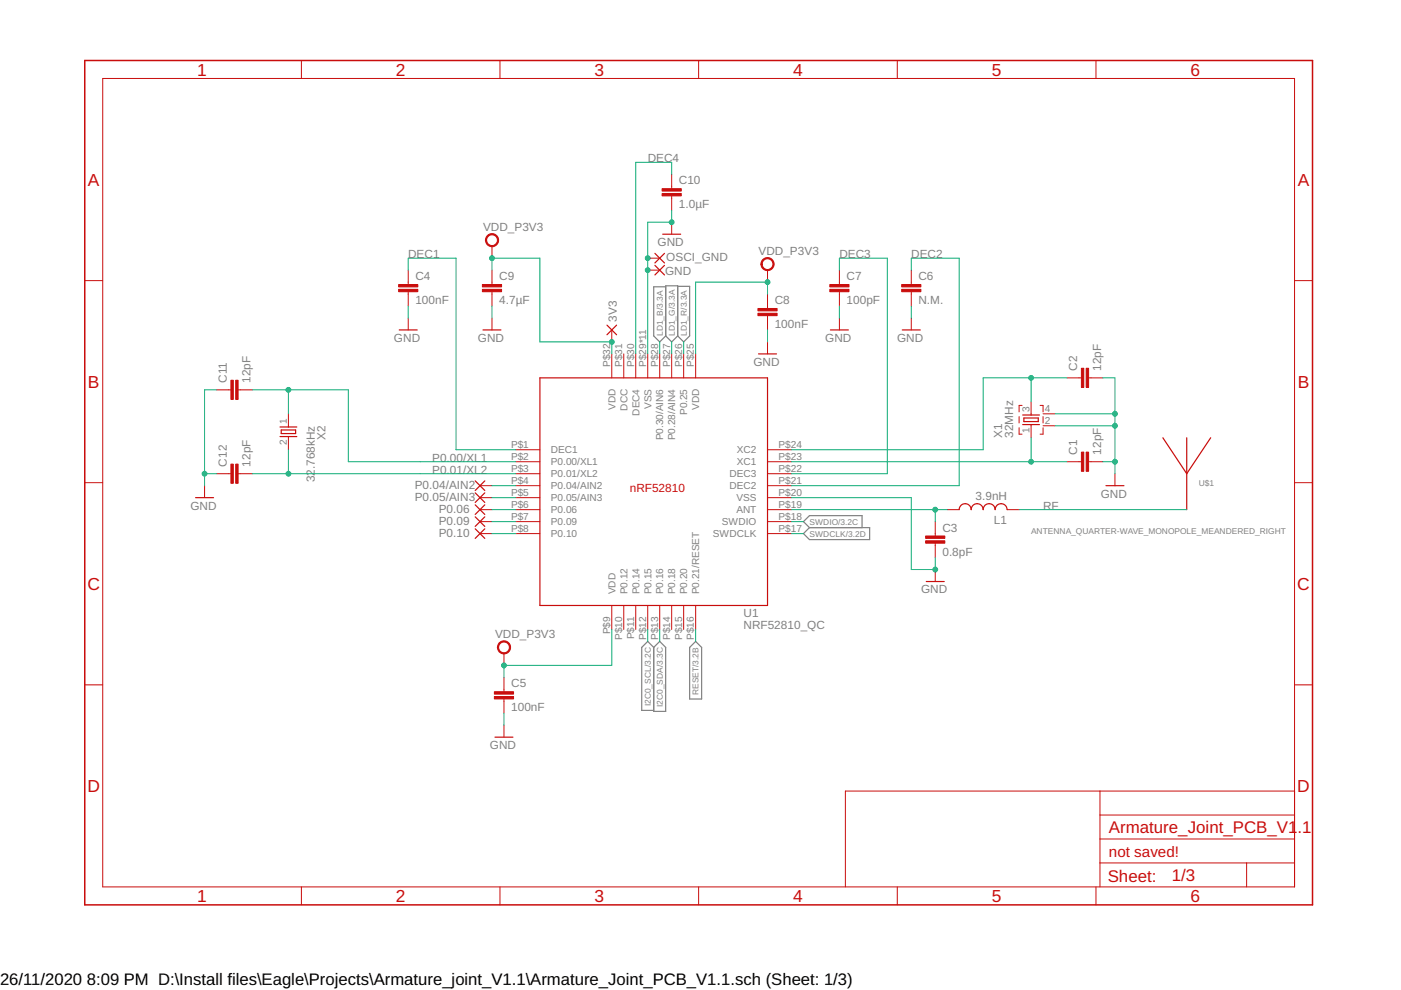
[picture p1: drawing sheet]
<svg xmlns="http://www.w3.org/2000/svg" width="297mm" height="210mm" viewBox="0 0 297 210" stroke-linecap="round" stroke-linejoin="round" font-family="sans-serif">
<path d="M141.1 60.8h-2.5v10.4l1.3 1.3 1.2-1.3M141.1 71.2v-10.6h2.6v10.6M141.1 71.2l1.3 1.3 1.3-1.3M143.7 60.7h2.5v10.5l-1.3 1.3-1.2-1.3M170.3 113.1l1.3-1.2h12.8v2.5h-12.8zM171.6 111.9l-1.3-1.3 1.3-1.3h11.2v2.6M138.6 137.3l-1.3-1.3-1.2 1.3v13.3h2.5M139.9 136l1.2 1.3v13.5h-2.5v-13.5zM146.2 137.3l1.3-1.3 1.3 1.3v10.9h-2.6z" fill="none" stroke="#808080" stroke-width=".25"/>
<g fill="none" stroke="#c90d0c" stroke-width=".21">
<path d="M21.8 16.6h252.7v171.4h-252.7zM63.9 12.8v3.8M106 12.8v3.8M148.1 12.8v3.8M190.2 12.8v3.8M232.4 12.8v3.8M142.4 37v3M18 59.5h3.8M86.6 57.3v3M104.3 52.2v2.5M104.3 57.3v3M137.3 57.3h2.6"/>
<path d="M137.3 54.7h2.6M142.4 41.5v3.1M142.4 47.1v2.6M162.7 57.3v2.5M178 57.3v3M193.2 57.3v3M274.5 59.5h3.8M86.6 61.8v3.1M86.6 67.4v2.6M104.3 61.8v3.1M104.3 67.4v2.6M129.7 70v2.5"/>
<path d="M129.7 75v5.1M132.2 75v5.1M134.8 75v5.1M137.3 75v5.1M139.9 75v5.1M142.4 75v5.1M144.9 75v5.1M147.5 75v5.1M162.7 62.4v3M162.7 66.9v3.1M162.7 72.5v2.5M178 61.8v3.1"/>
<path d="M178 67.4v2.6M193.2 61.8v3.1M193.2 67.4v2.6M45.9 82.7h3.1M50.5 82.7h3M61.2 87.7v2.8M61.2 92.6v2.8M109.4 97.9h5.1M109.4 95.4h5.1M162.7 97.9h5.1M162.7 95.4h5.1M216.1 90.7v1.4h.6"/>
<path d="M216.1 88.3v1.4M216.7 86h-.6v1.3M218.6 85.2v2.8M218.6 90v2.8M220.5 86h.6v1.3M221.1 90.7v1.4h-.6M221.1 88.3v1.4M221.1 87.7h2.6M221.1 90.3h2.6M226.2 80.1h3.1M226.2 97.9h3.1M230.8 80.1h3"/>
<path d="M230.8 97.9h3M18 102.3h3.8M43.4 103v2.5M45.9 100.4h3.1M50.5 100.4h3M101.8 108.1h2.5M101.8 103h2.5M101.8 105.5h2.5M101.8 110.6h2.5M101.8 113.1h2.5M109.4 108.1h5.1M109.4 100.4h5.1"/>
<path d="M109.4 103h5.1M109.4 105.5h5.1M109.4 110.6h5.1M109.4 113.1h5.1M162.7 108.1h5.1M162.7 100.4h5.1M162.7 103h5.1M162.7 105.5h5.1M162.7 110.6h5.1M162.7 113.1h5.1M198.3 110.6v3M198.3 115.2v3"/>
<path d="M200.8 108.1h2.6M213.5 108.1h2.6M236.4 100.4v2.6M274.5 102.3h3.8M106.8 138.5v2.6M129.7 128.4v5.1M132.2 128.4v5.1M134.8 128.4v5.1M137.3 128.4v5.1M139.9 128.4v5.1M142.4 128.4v5.1M144.9 128.4v5.1"/>
<path d="M147.5 128.4v5.1M198.3 120.8v2.5M18 145.2h3.8M106.8 143.6v3.1M106.8 148.2v3M106.8 153.8v2.5M274.5 145.2h3.8M233.2 167.7v20.3M233.2 177.9h41.3M233.2 172.8h41.3M274.5 167.7h-95.3v20.3M63.9 188v3.9"/>
<path d="M106 188v3.9M148.1 188v3.9M190.2 188v3.9M232.4 188v3.9M233.2 183h41.3M264.3 183v5"/>
</g>
<path d="M18 12.8h260.3v179.1h-260.3z" fill="none" stroke="#c90d0c" stroke-width=".32"/>
<g fill="#c90d0c" stroke="#c90d0c" stroke-width=".21">
<path d="M105.8 136.3a1.4 1.4 0 0 1 2.3 .2 1.4 1.4 0 0 1-.9 2.1 1.4 1.4 0 0 1-1.7-1.3h.2a1.15 1.15 0 0 1 1.6-1.1 1.15 1.15 0 0 1 .3 1.9 1.15 1.15 0 0 1-1.9-.6v-.2h-.2z" fill-rule="evenodd"/>
<path d="M103.3 50a1.4 1.4 0 0 1 2.2 .2 1.4 1.4 0 0 1-.8 2.1 1.4 1.4 0 0 1-1.8-1.4h.3a1.15 1.15 0 0 1 1.6-1.1 1.15 1.15 0 0 1 .3 2 1.15 1.15 0 0 1-1.9-.6v-.3h-.3z" fill-rule="evenodd"/>
<path d="M161.7 55a1.4 1.4 0 0 1 2.2 .3 1.4 1.4 0 0 1-.8 2 1.4 1.4 0 0 1-1.8-1.3h.3a1.15 1.15 0 0 1 1.6-1.1 1.15 1.15 0 0 1 .3 1.9 1.15 1.15 0 0 1-1.9-.5v-.3h-.3z" fill-rule="evenodd"/>
</g>
<g fill="none" stroke="#c90d0c" stroke-width=".25">
<path d="M138.9 56.3l2 2M138.9 53.7l2 2.1M140.5 49.7h3.8M140.9 56.3l-2 2M140.9 53.7l-2 2.1M84.6 70h3.9M102.4 70h3.8M128.7 68.9l2 2.1M130.7 68.9l-2 2.1M160.8 75h3.8M176.1 70h3.8M191.3 70h3.8"/>
<path d="M59.4 92.6h3.5M59.4 90.5h3.5M59.6 91.2h3.1v.7h-3.1zM114.5 80.1h48.2v48.3h-48.2zM216.8 88h3.6M216.8 90h3.6M217.1 88.6h3v.8h-3zM246.5 92.8l5.1 7.6 5.1-7.6M251.6 92.8v15.3M41.5 105.5h3.8M100.8 102l2 2M100.8 104.5l2 2"/>
<path d="M100.8 107l2 2.1M100.8 109.6l2 2M100.8 112.1l2 2.1M102.8 102l-2 2M102.8 104.5l-2 2M102.8 107l-2 2.1M102.8 109.6l-2 2M102.8 112.1l-2 2.1M203.4 108.1a1.27 1.27 0 0 1 1.2-1.3 1.27 1.27 0 0 1 1.3 1.3 1.27 1.27 0 0 1 1.3-1.3 1.27 1.27 0 0 1 1.2 1.3 1.27 1.27 0 0 1 1.3-1.3 1.27 1.27 0 0 1 1.3 1.3 1.27 1.27 0 0 1 1.3-1.3 1.27 1.27 0 0 1 1.2 1.3M234.5 103h3.8M196.4 123.3h3.8M104.9 156.3h3.9"/>
</g>
<g fill="#c90d0c" stroke="#c90d0c" stroke-width=".21">
<path d="M230.3 78.1h.5v4h-.5z"/>
<path d="M229.3 78.1h.5v4h-.5z"/>
<path d="M230.3 95.9h.5v4h-.5z"/>
<path d="M229.3 95.9h.5v4h-.5z"/>
<path d="M196.3 114.7h4v.5h-4z"/>
<path d="M196.3 113.6h4v.6h-4z"/>
<path d="M84.5 61.3h4.1v.5h-4.1z"/>
<path d="M84.5 60.3h4.1v.5h-4.1z"/>
<path d="M104.8 147.7h4.1v.5h-4.1z"/>
<path d="M104.8 146.7h4.1v.5h-4.1z"/>
<path d="M160.7 66.4h4.1v.5h-4.1z"/>
<path d="M160.7 65.4h4.1v.5h-4.1z"/>
<path d="M191.2 61.3h4v.5h-4z"/>
<path d="M191.2 60.3h4v.5h-4z"/>
<path d="M175.9 61.3h4.1v.5h-4.1z"/>
<path d="M175.9 60.3h4.1v.5h-4.1z"/>
<path d="M102.3 61.3h4v.5h-4z"/>
<path d="M102.3 60.3h4v.5h-4z"/>
<path d="M140.4 41h4v.5h-4z"/>
<path d="M140.4 40h4v.5h-4z"/>
<path d="M50 80.6h.5v4.1h-.5z"/>
<path d="M49 80.6h.5v4.1h-.5z"/>
<path d="M50 98.4h.5v4.1h-.5z"/>
<path d="M49 98.4h.5v4.1h-.5z"/>
</g>
<g fill="none" stroke="#0dab76" stroke-width=".21">
<path d="M142.4 37v-2.6h-7.6v40.6M86.6 57.3v-2.6h10.1v40.7h12.7M104.3 57.3v-2.6h10.2v17.8h15.2v2.5M142.4 44.6v2.5h-5.1v27.9M178 57.3v-2.6h10.1v45.7h-20.3M193.2 57.3v-2.6h10.2v48.3h-35.6M86.6 64.9v2.5M104.3 64.9v2.5M139.9 72.5v2.5M142.4 72.5v2.5M144.9 72.5v2.5M162.7 62.4v-2.6h-15.2v15.2"/>
<path d="M162.7 70v2.5M178 64.9v2.5M193.2 64.9v2.5M45.9 82.7h-2.5v20.3M53.5 82.7h20.4v15.2h35.5M61.2 82.7v5M61.2 95.4v5M167.8 97.9h58.4M218.6 80.1v5.1M218.6 92.8v5.1M223.7 87.7h12.7M223.7 90.3h12.7"/>
<path d="M226.2 80.1h-17.8v15.3h-40.6M233.8 80.1h2.6v20.3M233.8 97.9h2.6M43.4 100.4h2.5M53.5 100.4h55.9M104.3 105.5h5.1M104.3 103h5.1M104.3 108.1h5.1M104.3 113.1h5.1M104.3 110.6h5.1M167.8 105.5h25.4v15.3h5.1v-2.6M167.8 108.1h33"/>
<path d="M167.8 113.1h2.5M167.8 110.6h2.5M198.3 108.1v2.5M216.1 108.1h35.5M129.7 133.5v7.6h-22.9v2.5M137.3 133.5v2.5M139.9 133.5v2.5M147.5 133.5v2.5M106.8 151.2v2.6"/>
</g>
<g fill="#0dab76" stroke="#0dab76" stroke-width=".21">
<circle cx="142.4" cy="47.1" r=".51"/>
<circle cx="137.3" cy="57.3" r=".51"/>
<circle cx="137.3" cy="54.7" r=".51"/>
<circle cx="236.4" cy="97.9" r=".51"/>
<circle cx="236.4" cy="87.7" r=".51"/>
<circle cx="236.4" cy="90.3" r=".51"/>
<circle cx="198.3" cy="120.8" r=".51"/>
<circle cx="43.4" cy="100.4" r=".51"/>
<circle cx="106.8" cy="141.1" r=".51"/>
<circle cx="104.3" cy="54.7" r=".51"/>
<circle cx="129.7" cy="72.5" r=".51"/>
<circle cx="162.7" cy="59.8" r=".51"/>
<circle cx="198.3" cy="108.1" r=".51"/>
<circle cx="218.6" cy="80.1" r=".51"/>
<circle cx="218.6" cy="97.9" r=".51"/>
<circle cx="61.2" cy="82.7" r=".51"/>
<circle cx="61.2" cy="100.4" r=".51"/>
</g>
<g font-size="3.7" fill="#c90d0c">
<text x="41.8" y="16">1</text>
<text x="83.9" y="16">2</text>
<text x="126.1" y="16">3</text>
<text x="168.2" y="16">4</text>
<text x="210.3" y="16">5</text>
<text x="252.4" y="16">6</text>
<text x="18.6" y="39.4">A</text>
<text x="275.2" y="39.4">A</text>
<text x="18.6" y="82.2">B</text>
<text x="275.2" y="82.2">B</text>
<text x="18.5" y="125.1">C</text>
<text x="275" y="125.1">C</text>
<text x="18.5" y="167.9">D</text>
<text x="275" y="167.9">D</text>
<text x="41.8" y="191.2">1</text>
<text x="83.9" y="191.2">2</text>
<text x="126.1" y="191.2">3</text>
<text x="168.2" y="191.2">4</text>
<text x="210.3" y="191.2">5</text>
<text x="252.4" y="191.2">6</text>
</g>
<g font-size="3.6" fill="#c90d0c">
<text x="235.1" y="176.6">Armature_Joint_PCB_V1</text>
<text x="275.1" y="176.6">.1</text>
<text x="234.9" y="186.9">Sheet:</text>
<text x="248.4" y="186.8">1/3</text>
</g>
<g font-size="3.5">
<text x="0" y="208.9">26/11/2020</text>
<text x="18.4" y="208.9">8:09 PM D:\Install files\Eagle\Projects\Armature_joint_V1.1\Armature_Joint_PCB_V1.1.sch (Sheet: 1/3)</text>
</g>
<text font-size="3.2" fill="#c90d0c" x="235.1" y="181.7">not saved!</text>
<g font-size="2.5" fill="#808080">
<text x="137.3" y="34.4">DEC4</text>
<text x="143.9" y="39.1">C10</text>
<text x="143.9" y="44.2">1.0µF</text>
<text x="102.4" y="49">VDD_P3V3</text>
<text x="139.4" y="52.2">GND</text>
<text x="86.5" y="54.7">DEC1</text>
<text x="88.1" y="59.4">C4</text>
<text x="105.8" y="59.4">C9</text>
<text x="141" y="58.2">GND</text>
<text x="141.3" y="55.4">OSCI_GND</text>
<text x="160.8" y="54.1">VDD_P3V3</text>
<text x="178" y="54.7">DEC3</text>
<text x="179.5" y="59.4">C7</text>
<text x="193.2" y="54.7">DEC2</text>
<text x="194.7" y="59.4">C6</text>
<text x="88.1" y="64.5">100nF</text>
<text x="105.8" y="64.5">4.7µF</text>
<text x="164.3" y="64.5">C8</text>
<text x="179.5" y="64.5">100pF</text>
<text x="194.7" y="64.5">N.M.</text>
<text x="130.8" y="68.2" transform="rotate(-90 130.8 68.2)">3V3</text>
<text x="164.3" y="69.6">100nF</text>
<text x="83.5" y="72.5">GND</text>
<text x="101.3" y="72.5">GND</text>
<text x="159.7" y="77.6">GND</text>
<text x="175" y="72.5">GND</text>
<text x="190.2" y="72.5">GND</text>
<text x="48.1" y="81.1" transform="rotate(-90 48.1 81.1)">C11</text>
<text x="53.1" y="81.1" transform="rotate(-90 53.1 81.1)">12pF</text>
<text x="228.4" y="78.6" transform="rotate(-90 228.4 78.6)">C2</text>
<text x="233.5" y="78.6" transform="rotate(-90 233.5 78.6)">12pF</text>
<text x="69" y="93.3" transform="rotate(-90 69 93.3)">X2</text>
<text x="212.5" y="92.8" transform="rotate(-90 212.5 92.8)">X1</text>
<text x="214.8" y="92.8" transform="rotate(-90 214.8 92.8)">32MHz</text>
<text x="48.1" y="98.9" transform="rotate(-90 48.1 98.9)">C12</text>
<text x="53.1" y="98.9" transform="rotate(-90 53.1 98.9)">12pF</text>
<text x="91.6" y="97.9">P0.00/XL1</text>
<text x="91.6" y="100.4">P0.01/XL2</text>
<text x="228.4" y="96.4" transform="rotate(-90 228.4 96.4)">C1</text>
<text x="233.5" y="96.4" transform="rotate(-90 233.5 96.4)">12pF</text>
<text x="66.7" y="102.3" transform="rotate(-90 66.7 102.3)">32.768kHz</text>
<text x="87.9" y="103.7">P0.04/AIN2</text>
<text x="87.9" y="106.2">P0.05/AIN3</text>
<text x="206.8" y="106">3.9nH</text>
<text x="233.4" y="105.5">GND</text>
<text x="40.4" y="108.1">GND</text>
<text x="93" y="108.7">P0.06</text>
<text x="93" y="111.3">P0.09</text>
<text x="93" y="113.8">P0.10</text>
<text x="199.8" y="112.8">C3</text>
<text x="210.7" y="111.1">L1</text>
<text x="221.1" y="108.1">RF</text>
<text x="199.8" y="117.8">0.8pF</text>
<text x="195.3" y="125.8">GND</text>
<text x="157.7" y="130.9">U1</text>
<text x="105" y="135.4">VDD_P3V3</text>
<text x="157.7" y="133.4">NRF52810_QC</text>
<text x="108.4" y="145.8">C5</text>
<text x="108.4" y="150.8">100nF</text>
<text x="103.9" y="158.8">GND</text>
</g>
<text font-size="2.5" fill="#c90d0c" x="133.5" y="104.2">nRF52810</text>
<g font-size="2.1" fill="#808080">
<text x="129.4" y="77.8" transform="rotate(-90 129.4 77.8)">P$32</text>
<text x="131.9" y="77.8" transform="rotate(-90 131.9 77.8)">P$31</text>
<text x="134.4" y="77.8" transform="rotate(-90 134.4 77.8)">P$30</text>
<text x="137" y="77.8" transform="rotate(-90 137 77.8)">P$29*11</text>
<text x="139.5" y="77.8" transform="rotate(-90 139.5 77.8)">P$28</text>
<text x="142.1" y="77.8" transform="rotate(-90 142.1 77.8)">P$27</text>
<text x="144.6" y="77.8" transform="rotate(-90 144.6 77.8)">P$26</text>
<text x="147.1" y="77.8" transform="rotate(-90 147.1 77.8)">P$25</text>
<text x="60.8" y="89.9" transform="rotate(-90 60.8 89.9)">1</text>
<text x="130.5" y="87" transform="rotate(-90 130.5 87)">VDD</text>
<text x="133" y="87.1" transform="rotate(-90 133 87.1)">DCC</text>
<text x="135.6" y="88.2" transform="rotate(-90 135.6 88.2)">DEC4</text>
<text x="138.1" y="86.7" transform="rotate(-90 138.1 86.7)">VSS</text>
<text x="145.7" y="88" transform="rotate(-90 145.7 88)">P0.25</text>
<text x="148.3" y="87" transform="rotate(-90 148.3 87)">VDD</text>
<text x="218.2" y="87.4" transform="rotate(-90 218.2 87.4)">3</text>
<text x="221.5" y="87.4">4</text>
<text x="221.5" y="89.9">2</text>
<text x="60.8" y="94.4" transform="rotate(-90 60.8 94.4)">2</text>
<text x="108.4" y="95">P$1</text>
<text x="140.6" y="93.4" transform="rotate(-90 140.6 93.4)">P0.30/AIN6</text>
<text x="143.2" y="93.4" transform="rotate(-90 143.2 93.4)">P0.28/AIN4</text>
<text x="165.1" y="95">P$24</text>
<text x="218.2" y="91.8" transform="rotate(-90 218.2 91.8)">1</text>
<text x="108.4" y="97.5">P$2</text>
<text x="108.4" y="100.1">P$3</text>
<text x="116.8" y="96.1">DEC1</text>
<text x="116.8" y="98.7">P0.00/XL1</text>
<text x="116.8" y="101.2">P0.01/XL2</text>
<text x="154.7" y="101.2">DEC3</text>
<text x="156.2" y="98.7">XC1</text>
<text x="156.2" y="96.1">XC2</text>
<text x="165.1" y="100.1">P$22</text>
<text x="165.1" y="97.5">P$23</text>
<text x="108.4" y="102.6">P$4</text>
<text x="108.4" y="105.2">P$5</text>
<text x="108.4" y="107.7">P$6</text>
<text x="116.8" y="103.7">P0.04/AIN2</text>
<text x="116.8" y="106.3">P0.05/AIN3</text>
<text x="154.7" y="103.7">DEC2</text>
<text x="156.1" y="106.3">VSS</text>
<text x="165.1" y="107.7">P$19</text>
<text x="165.1" y="105.2">P$20</text>
<text x="165.1" y="102.6">P$21</text>
<text x="108.4" y="110.2">P$7</text>
<text x="108.4" y="112.8">P$8</text>
<text x="116.8" y="108.8">P0.06</text>
<text x="116.8" y="111.4">P0.09</text>
<text x="116.8" y="113.9">P0.10</text>
<text x="151.1" y="113.9">SWDCLK</text>
<text x="153" y="111.4">SWDIO</text>
<text x="156.1" y="108.8">ANT</text>
<text x="165.1" y="112.8">P$17</text>
<text x="165.1" y="110.2">P$18</text>
<text x="130.5" y="126" transform="rotate(-90 130.5 126)">VDD</text>
<text x="133" y="126" transform="rotate(-90 133 126)">P0.12</text>
<text x="135.6" y="126" transform="rotate(-90 135.6 126)">P0.14</text>
<text x="138.1" y="126" transform="rotate(-90 138.1 126)">P0.15</text>
<text x="140.6" y="126" transform="rotate(-90 140.6 126)">P0.16</text>
<text x="143.2" y="126" transform="rotate(-90 143.2 126)">P0.18</text>
<text x="145.7" y="126" transform="rotate(-90 145.7 126)">P0.20</text>
<text x="148.3" y="126" transform="rotate(-90 148.3 126)">P0.21/RESET</text>
<text x="129.4" y="134.5" transform="rotate(-90 129.4 134.5)">P$9</text>
<text x="131.9" y="135.7" transform="rotate(-90 131.9 135.7)">P$10</text>
<text x="134.4" y="135.5" transform="rotate(-90 134.4 135.5)">P$11</text>
<text x="137" y="135.7" transform="rotate(-90 137 135.7)">P$12</text>
<text x="139.5" y="135.7" transform="rotate(-90 139.5 135.7)">P$13</text>
<text x="142.1" y="135.7" transform="rotate(-90 142.1 135.7)">P$14</text>
<text x="144.6" y="135.7" transform="rotate(-90 144.6 135.7)">P$15</text>
<text x="147.1" y="135.7" transform="rotate(-90 147.1 135.7)">P$16</text>
</g>
<g font-size="1.8" fill="#808080">
<text x="140.5" y="71.2" transform="rotate(-90 140.5 71.2)">LD1_B/3.3A</text>
<text x="143" y="71.2" transform="rotate(-90 143 71.2)">LD1_G/3.3A</text>
<text x="145.6" y="71.2" transform="rotate(-90 145.6 71.2)">LD1_R/3.3A</text>
<text x="254.2" y="103">U$1</text>
<text x="171.6" y="113.8">SWDCLK/3.2D</text>
<text x="171.6" y="111.2">SWDIO/3.2C</text>
<text x="218.6" y="113.1">ANTENNA_QUARTER-WAVE_MONOPOLE_MEANDERED_RIGHT</text>
<text x="138" y="149.7" transform="rotate(-90 138 149.7)">I2C0_SCL/3.2C</text>
<text x="140.5" y="149.9" transform="rotate(-90 140.5 149.9)">I2C0_SDA/3.3C</text>
<text x="148.1" y="147.4" transform="rotate(-90 148.1 147.4)">RESET/3.2B</text>
</g>
</svg>
